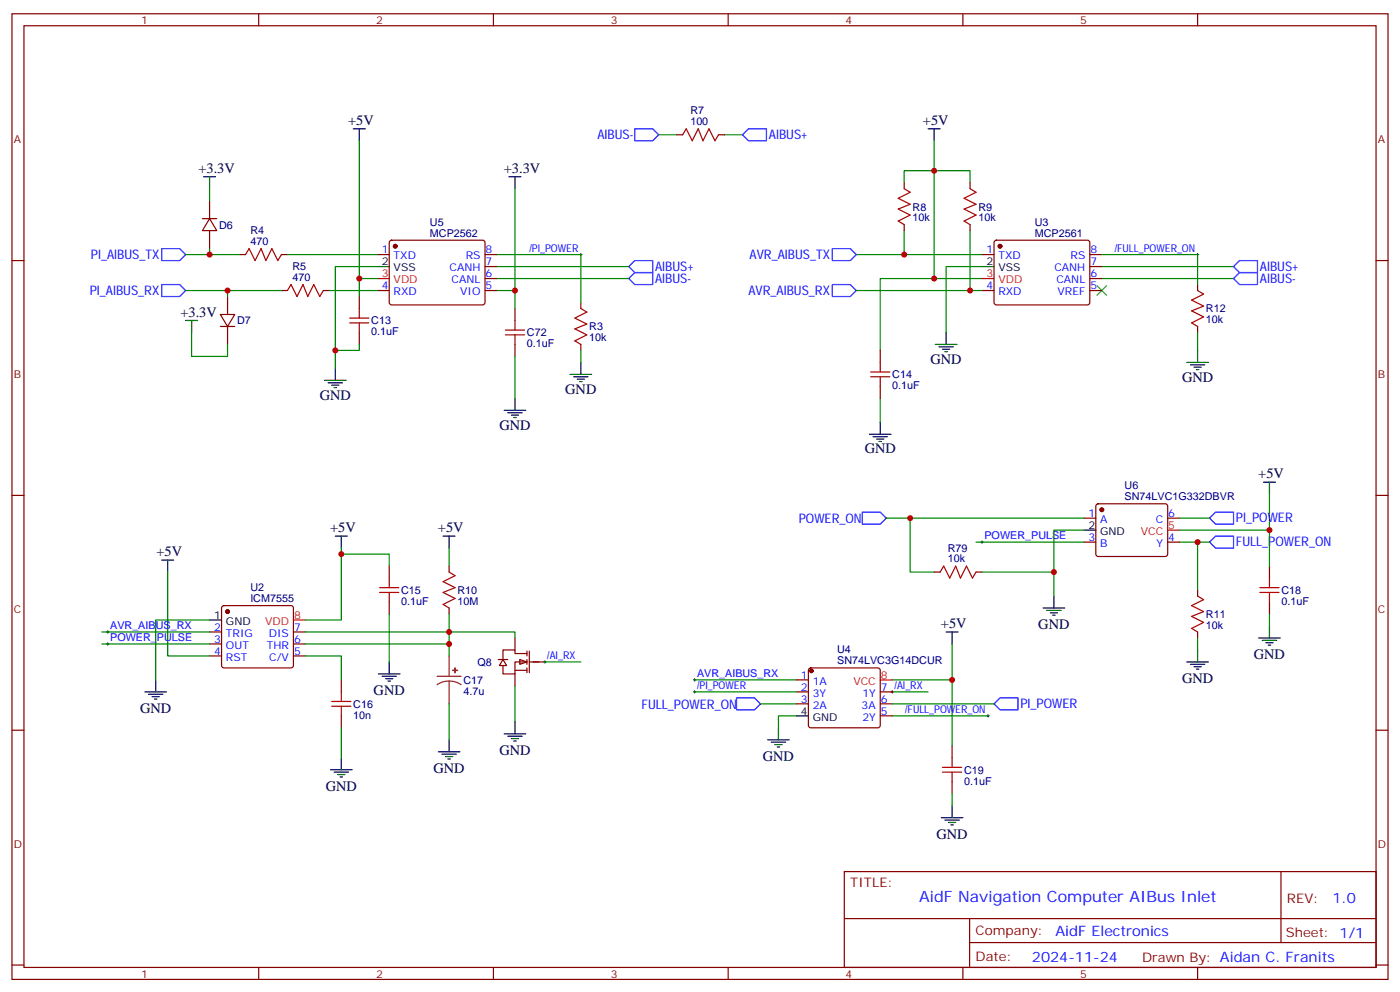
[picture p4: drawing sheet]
<svg xmlns="http://www.w3.org/2000/svg" width="412mm" height="292mm" viewBox="0 0 412 292" stroke-linecap="round" stroke-linejoin="round" font-family="sans-serif">
<g fill="none" stroke="#870000" stroke-width=".35">
<path d="M3.5 4.1h405.4v284.3h-405.4zM7.1 7.6h398.2v277.3h-398.2zM76.2 4.1v3.5M145.3 4.1v3.5M214.5 4.1v3.5M283.6 4.1v3.5M352.8 4.1v3.5M61.7 59.1v5.3M266.3 53.8v1.8M285.8 53.8v1.8M3.5 76.7h3.6M59.6 64.4h4.3"/>
<path d="M61.7 64.4l2.2 3.5h-4.3zM61.7 67.9v5.3M70.6 75h1.7M82.9 75h1.8M111.1 75h3.6M114.9 70.9l.5-.2 27 .1 .5 .6-.1 18-.6 .4-27.1-.1-.4-.6v-17.7zM142.9 75h3.5M142.9 78.5h3.5M266.3 66.1v1.8M285.8 66.1v1.8M289.3 75h3.5M293 70.9l.5-.2 27.1 .1 .4 .6v18l-.7 .4-27.1-.1-.4-.6v-17.7z"/>
<path d="M321 75h3.6M321 78.5h3.6M405.3 76.7h3.6M64.9 92.6h4.2l-2.1 3.5zM64.9 96.1h4.2M67 87.3v5.3M67 96.1v5.3M82.9 85.5h1.8M95.2 85.5h1.8M105.8 87.3v3.5M105.8 97.9v3.5M111.1 85.5h3.6"/>
<path d="M142.9 85.5h3.5M142.9 82h3.5M171.1 89.1v1.7M289.3 85.5h3.5M321 85.5h3.6M321 82h3.6M352.8 83.8v1.7M352.8 96.1v1.8M171.1 101.4v1.8M259.3 103.2v3.5M259.3 113.8v3.5M3.5 145.9h3.6"/>
<path d="M405.3 145.9h3.6M3.5 215h3.6M405.3 215h3.6M248.7 256.6h156.6v28.3h-156.6zM377.3 256.7v20.8M248.7 270.5h156.5M285.6 277.5h119.6M285.6 270.5v14.1M3.5 284.2h3.6M76.2 284.9v3.5M145.3 284.9v3.5M214.5 284.9v3.5"/>
<path d="M283.6 284.9v3.5M352.8 284.9v3.5M405.3 284.2h3.6"/>
</g>
<g fill="#870000" stroke="#870000" stroke-width=".35">
<circle cx="116.4" cy="72.5" r=".53"/>
<circle cx="294.6" cy="72.5" r=".53"/>
</g>
<g fill="none" stroke="#000" stroke-width=".35">
<path d="M104.1 37.9h3.5M105.8 37.9v3.6M273.4 37.9h3.5M275.2 37.9v3.6M60 52h3.5M61.7 52v3.6M111.1 78.5h3.6M289.3 78.5h3.5M54.7 94.4h3.5M56.4 94.4v3.5M278.7 97.9v3.5M95.6 112h6.4"/>
<path d="M96.7 112.7h4.2M97.7 113.4h2.1M98.4 114.1h.7M98.8 108.5v3.5M167.9 110.2h6.4M169 110.9h4.2M170 111.7h2.2M170.7 112.4h.7M171.1 106.7v3.5M275.5 101.4h6.4M276.6 102.1h4.2M277.6 102.8h2.2"/>
<path d="M278.3 103.5h.7M349.6 106.7h6.4M350.7 107.4h4.2M351.7 108.1h2.1M352.4 108.8h.7M352.8 103.2v3.5M256.1 127.9h6.4M257.2 128.6h4.2M258.2 129.3h2.1M258.9 130h.7M259.3 124.4v3.5"/>
</g>
<path d="M111.1 82h3.6M289.3 82h3.5" fill="none" stroke="#f00" stroke-width=".35"/>
<path d="M47.6 73.2h5.3l1.8 1.8-1.8 1.7h-5.3zM185.2 78.5l1.8-1.8h5.3v3.6h-5.3zM245.2 73.2h5.3l1.7 1.8-1.7 1.7h-5.3zM363.4 78.5l1.7-1.8h5.3v3.6h-5.3zM47.6 83.8h5.3l1.8 1.7-1.8 1.8h-5.3zM185.2 82l1.8-1.7h5.3v3.5h-5.3zM245.2 83.8h5.3l1.7 1.7-1.7 1.8h-5.3zM365.1 80.3h5.3v3.5h-5.3l-1.7-1.8z" fill="none" stroke="#00f" stroke-width=".35"/>
<g fill="none" stroke="#008700" stroke-width=".35">
<path d="M61.7 55.6v3.5M105.8 41.5v40.5h5.3M266.3 53.8v-3.5h19.5v3.5M275.2 41.5v40.5h14.1M54.7 75h7M61.7 73.2v1.8h8.9M84.7 75h26.4M111.1 78.5h-12.3v30M146.4 78.5h38.8M252.2 75h37.1M266.3 67.9v7.1M285.8 67.9v17.6"/>
<path d="M289.3 78.5h-10.6v19.4M324.6 78.5h38.8M54.7 85.5h28.2M56.4 97.9v7.1h10.6v-3.6M67 85.5v1.8M97 85.5h14.1M146.4 82h38.8M252.2 85.5h37.1M275.2 82h-15.9v21.2M324.6 82h38.8M259.3 117.3v7.1"/>
</g>
<g fill="none" stroke="#a10000" stroke-width=".35">
<path d="M266.3 55.6l1.8 1-3.5 1.8 3.5 1.7-3.5 1.5 3.5 1.7-3.5 1.8 1.7 1M285.8 55.6l1.7 1-3.5 1.8 3.5 1.7-3.5 1.5 3.5 1.7-3.5 1.8 1.8 1M72.3 75l1.1-1.8 1.7 3.5 1.8-3.5 1.4 3.5 1.8-3.5 1.7 3.5 1.1-1.7M84.7 85.5l1-1.7 1.8 3.5 1.8-3.5 1.4 3.5 1.7-3.5 1.8 3.5 1-1.8M103 95.1h5.7M103 93.7h5.7M105.8 90.8v2.9M105.8 95.1v2.8M171.1 90.8l1.8 1.1-3.6 1.8 3.6 1.7-3.6 1.4 3.6 1.8-3.6 1.8 1.8 1M352.8 85.5l1.7 1.1-3.5 1.8 3.5 1.7-3.5 1.4 3.5 1.8-3.5 1.8 1.8 1M256.5 110.9h5.6M256.5 109.5h5.6"/>
<path d="M259.3 106.7v2.8M259.3 110.9v2.9"/>
</g>
<path d="M323.1 84.1l2.9 2.9M326 84.1l-2.9 2.9" fill="none" stroke="#3c3" stroke-width=".35"/>
<g fill="#fff" stroke="#870000" stroke-width=".35">
<path d="M153.1 194.2l2.1 .7-2.1 .7z"/>
<path d="M148.2 194.2l1 1.8h-2.1z"/>
</g>
<g fill="none" stroke="#870000" stroke-width=".35">
<path d="M199.3 39.7h1.8M211.7 39.7h1.7M151.7 90.8v3.6M151.7 101.4v3.6M319.3 152.6h3.5M319.3 159.6h3.5M323 148.5l.5-.2h19.8l.5 .2 .2 .5-.1 14.4-.6 .5-20.1-.1-.4-.6v-14.2zM344 152.6h3.5M344 159.6h3.5M65.5 178.5l.5-.2h19.7l.5 .2 .2 .5v17l-.2 .5-.5 .2h-19.7l-.5-.3-.2-.4v-17zM114.7 166.7v3.5M114.7 177.3v3.5"/>
<path d="M132.3 166.7v1.8M132.3 179v1.8M275.2 168.5h1.7M287.5 168.5h1.8M352.8 173.7v1.8M373.9 166.7v3.5M373.9 177.3v3.5M61.7 186.1h3.6M61.7 189.6h3.6M61.7 193.1h3.6M86.4 186.1h3.6M86.4 189.6h3.6"/>
<path d="M86.4 193.1h3.6M146.8 194.2h2.8M151.7 197.4h3.5M151.7 187.9v3.5M151.7 198.4v3.6M155.2 192.4h-3.5v-1h-3.5v2.8M155.2 194.9h-3.5v3.5h-3.5v-2.4M155.2 191.7v1.4M155.2 194.2v1.4M155.2 196.7v1.4M155.9 191.7v6.4M155.9 194.9h4.6"/>
<path d="M238.4 196.9l.4-.2h19.8l.5 .2 .2 .5v16.2l-.2 .5-.5 .2h-19.8l-.5-.2-.2-.5v-16.2zM352.8 186.1v1.8M100.5 200.2v3.5M100.5 210.8v3.5M234.6 200.2h3.5M234.6 203.7h3.5M234.6 207.3h3.5M259.3 203.7h3.5M259.3 207.3h3.5M259.3 210.8h3.5M280.5 219.6v3.5M280.5 230.2v3.5"/>
</g>
<g fill="none" stroke="#008700" stroke-width=".35">
<path d="M194 39.7h5.3M213.4 39.7h5.3M151.7 55.6v29.9h-5.3M146.4 75h24.7v14.1M324.6 75h28.2v8.8M105.8 82v5.3M151.7 85.5v5.3M352.8 97.9v5.3M105.8 101.4v1.8h-7M151.7 105v12.3M171.1 103.2v3.5M261.1 152.6h58.2"/>
<path d="M268.1 152.6v15.9h7.1M287.5 159.6h31.8M319.3 156.1h-8.9v19.4M347.5 159.6h8.8M347.5 152.6h8.8M352.8 159.6v14.1M373.9 145.5v10.6h-26.4M373.9 156.1v10.6M49.4 168.5v24.6h12.3M100.5 161.4v21.2h-10.5M100.5 163.2h14.2v3.5M132.3 161.4v5.3"/>
<path d="M289.3 168.5h21.1M30 186.1h31.7M30 189.6h31.7M61.7 182.6h-15.8v17.6M90 186.1h61.7v1.8M90 193.1h10.5v7.1M90 189.6h42.3M114.7 180.8v14.1M132.3 180.8v12.3M160.5 194.9h10.6M280.5 189.6v10.6M352.8 187.9v3.5"/>
<path d="M373.9 180.8v3.5M100.5 214.3v8.8M132.3 207.3v10.5M151.7 202v10.5M204.6 203.7h30M204.6 200.2h30M224 207.3h10.6M234.6 210.8h-5.3v3.5M262.8 200.2h17.7v19.4M262.8 203.7h10.6M262.8 207.3h30M262.8 210.8h28.2"/>
<path d="M280.5 233.7v3.5"/>
</g>
<g fill="none" stroke="#000" stroke-width=".35">
<path d="M149.9 52h3.6M151.7 52v3.6M151.7 117.3v3.5M148.5 120.8h6.4M149.6 121.5h4.2M150.6 122.2h2.2M151.3 122.9h.7M98.8 157.9h3.5M100.5 157.9v3.5M130.5 157.9h3.6M132.3 157.9v3.5M319.3 156.1h3.5"/>
<path d="M372.2 142h3.5M373.9 142v3.5M47.6 164.9h3.6M49.4 164.9v3.6M307.3 179h6.3M308.3 179.7h4.3M310.4 175.5v3.5M61.7 182.6h3.6M111.5 198.4h6.3M112.5 199.1h4.3M113.6 199.8h2.1M114.7 194.9v3.5"/>
<path d="M278.7 186.1h3.5M280.5 186.1v3.5M309.4 180.4h2.1M310.1 181.2h.7M349.6 194.9h6.4M350.7 195.6h4.2M351.7 196.3h2.1M352.4 197h.7M352.8 191.4v3.5M370.8 187.9h6.3M371.8 188.6h4.3M372.9 189.3h2.1"/>
<path d="M373.6 190h.7M373.9 184.3v3.6M42.7 203.7h6.3M43.7 204.4h4.3M44.8 205.1h2.1M45.5 205.8h.7M45.9 200.2v3.5M114.3 200.6h.7M132.3 217.8v3.6M148.5 216.1h6.4M149.6 216.8h4.2M150.6 217.5h2.2"/>
<path d="M151.3 218.2h.7M151.7 212.5v3.6M226.1 217.8h6.4M227.2 218.5h4.2M228.2 219.3h2.2M229 220h.7M229.3 214.3v3.5M234.6 210.8h3.5M97.4 226.7h6.3M98.4 227.4h4.3M99.5 228.1h2.1M100.2 228.8h.7"/>
<path d="M100.5 223.1v3.6M129.1 221.4h6.4M130.2 222.1h4.2M131.2 222.8h2.1M131.9 223.5h.7M280.5 237.2v3.6M277.3 240.8h6.3M278.3 241.5h4.3M279.4 242.2h2.1M280.1 242.9h.7"/>
</g>
<g fill="none" stroke="#000" stroke-width=".29">
<path d="M170.7 75h.7M171.1 74.6v.7M352.4 75h.7M352.8 74.6v.7M288.9 159.6h.7M289.3 159.3v.7M31.4 186.1h.7M31.4 189.6h.7M31.7 185.7v.7M31.7 189.3v.7M160.2 194.9h.7M160.5 194.6v.7"/>
<path d="M204.6 199.8v.8M204.3 203.7h.7M204.3 200.2h.7M204.6 203.4v.7M262.5 203.7h.7M262.8 203.4v.7M290.7 210.8h.7M291 210.4v.7"/>
</g>
<g fill="#870000" stroke="#870000" stroke-width=".35">
<circle cx="67" cy="180.1" r=".53"/>
<circle cx="324.6" cy="150.1" r=".53"/>
<circle cx="239" cy="197.6" r=".53"/>
</g>
<path d="M344 156.1h3.5M86.4 182.6h3.6M259.3 200.2h3.5" fill="none" stroke="#f00" stroke-width=".35"/>
<g fill="none" stroke="#a10000" stroke-width=".35">
<path d="M201.1 39.7l1-1.8 1.8 3.6 1.8-3.6 1.4 3.6 1.7-3.6 1.8 3.6 1.1-1.8M148.9 98.6h5.6M148.9 97.2h5.6M151.7 94.4v2.8M151.7 98.6v2.8M111.8 174.4h5.7M111.8 173h5.7M114.7 170.2v2.8M114.7 174.4v2.9M132.3 168.5l1.8 1-3.6 1.8 3.6 1.7-3.6 1.4 3.6 1.8-3.6 1.8 1.8 1M276.9 168.5l1.1-1.8 1.8 3.5 1.7-3.5 1.4 3.5 1.8-3.5 1.8 3.5 1-1.7M352.8 175.5l1.7 1.1-3.5 1.7 3.5 1.8-3.5 1.4 3.5 1.8-3.5 1.7 1.8 1.1"/>
<path d="M371.1 174.4h5.7M371.1 173h5.7M373.9 170.2v2.8M373.9 174.4v2.9M97.7 208h5.7M97.7 206.6h5.7M100.5 203.7v2.9M100.5 208v2.8M277.6 227.4h5.7M277.6 226h5.7M280.5 223.1v2.9M280.5 227.4v2.8"/>
</g>
<path d="M128.8 199.1h7M132.3 193.1v6M132.3 200.6l-1.9 .2-1.6 .8M132.3 200.6l1.8 .2 1.7 .8M132.3 200.6v6.7" fill="none" stroke="#8c2424" stroke-width=".35"/>
<g fill="#8c2424" stroke="#8c2424" stroke-width=".35">
<path d="M133.3 197.4h1.5z"/>
<path d="M134 196.7l.1 1.4z"/>
</g>
<path d="M187 37.9h5.3l1.7 1.8-1.7 1.8h-5.3zM218.7 39.7l1.8-1.8h5.3v3.6h-5.3zM254 150.8h5.3l1.8 1.8-1.8 1.7h-5.3zM356.3 159.6l1.8-1.7h5.3v3.5h-5.3zM358.1 150.8h5.3v3.5h-5.3l-1.8-1.7zM217 205.5h5.2l1.8 1.8-1.8 1.7h-5.2zM292.8 207.3l1.8-1.8h5.3v3.5h-5.3z" fill="none" stroke="#00f" stroke-width=".35"/>
<g fill="#c00">
<circle cx="61.7" cy="75" r=".88"/>
<circle cx="67" cy="85.5" r=".88"/>
<circle cx="266.3" cy="75" r=".88"/>
<circle cx="275.2" cy="50.3" r=".88"/>
<circle cx="275.2" cy="82" r=".88"/>
<circle cx="285.8" cy="85.5" r=".88"/>
<circle cx="100.5" cy="163.2" r=".88"/>
<circle cx="132.3" cy="186.1" r=".88"/>
<circle cx="132.3" cy="189.6" r=".88"/>
<circle cx="280.5" cy="200.2" r=".88"/>
<circle cx="373.9" cy="156.1" r=".88"/>
<circle cx="352.8" cy="159.6" r=".88"/>
<circle cx="151.7" cy="85.5" r=".88"/>
<circle cx="105.8" cy="82" r=".88"/>
<circle cx="98.8" cy="103.2" r=".88"/>
<circle cx="310.4" cy="168.5" r=".88"/>
<circle cx="268.1" cy="152.6" r=".88"/>
</g>
<text font-size="4.6" fill="#00f" x="270.8" y="265.7">AidF Navigation Computer AIBus Inlet</text>
<g font-size="4.2">
<text x="102.5" y="36.8">+5V</text>
<text x="271.9" y="36.8">+5V</text>
<text x="58.4" y="50.9">+3.3V</text>
<text x="148.4" y="50.9">+3.3V</text>
<text x="53.2" y="93.3">+3.3V</text>
<text x="274.1" y="107.1">GND</text>
<text x="348.2" y="112.4">GND</text>
<text x="94.2" y="117.7">GND</text>
<text x="166.5" y="115.9">GND</text>
<text x="147.1" y="126.5">GND</text>
<text x="254.7" y="133.5">GND</text>
<text x="370.7" y="140.9">+5V</text>
<text x="97.3" y="156.8">+5V</text>
<text x="129" y="156.8">+5V</text>
<text x="46.1" y="163.8">+5V</text>
<text x="277.2" y="185">+5V</text>
<text x="305.9" y="185.2">GND</text>
<text x="369.4" y="194">GND</text>
<text x="348.2" y="201.1">GND</text>
<text x="41.3" y="209.9">GND</text>
<text x="110.1" y="204.6">GND</text>
<text x="127.7" y="227.5">GND</text>
<text x="147.1" y="222.2">GND</text>
<text x="224.7" y="224">GND</text>
<text x="96" y="232.8">GND</text>
<text x="275.9" y="246.9">GND</text>
</g>
<g font-size="4.2" fill="#00f">
<text x="392.5" y="265.9">1.0</text>
<text x="310.9" y="275.5">AidF Electronics</text>
<text x="304" y="283.3">2024-11-24</text>
</g>
<g font-size="3.9" fill="#00f">
<text x="176" y="41">AIBUS-</text>
<text x="226.5" y="41.1">AIBUS+</text>
<text x="26.8" y="76.3">PI_AIBUS_TX</text>
<text x="220.8" y="76.3">AVR_AIBUS_TX</text>
<text x="193" y="79.9">AIBUS+</text>
<text x="193" y="83.3">AIBUS-</text>
<text x="371.1" y="83.3">AIBUS-</text>
<text x="371.1" y="79.9">AIBUS+</text>
<text x="26.4" y="86.9">PI_AIBUS_RX</text>
<text x="220.5" y="86.9">AVR_AIBUS_RX</text>
<text x="235.3" y="153.9">POWER_ON</text>
<text x="364.1" y="153.7">PI_POWER</text>
<text x="364.1" y="160.9">FULL_POWER_ON</text>
<text x="189" y="208.6">FULL_POWER_ON</text>
<text x="300.6" y="208.4">PI_POWER</text>
</g>
<g font-size="3.9" fill="#800">
<text x="250.5" y="261.2">TITLE:</text>
<text x="379.1" y="265.9">REV:</text>
<text x="287.4" y="275.4">Company:</text>
<text x="378.7" y="276">Sheet: 1/1</text>
<text x="287.4" y="283.1">Date:</text>
<text x="336.4" y="283.2">Drawn By: Aidan C. Franits</text>
</g>
<g font-size="3.2" fill="#800">
<text x="41.6" y="7.1">1</text>
<text x="110.8" y="7.1">2</text>
<text x="179.9" y="7.1">3</text>
<text x="249.1" y="7.1">4</text>
<text x="318.2" y="7.1">5</text>
<text x="4.1" y="42.2">A</text>
<text x="405.9" y="42.2">A</text>
<text x="4.1" y="111.3">B</text>
<text x="405.9" y="111.3">B</text>
<text x="4.1" y="180.4">C</text>
<text x="405.9" y="180.4">C</text>
<text x="4.1" y="249.6">D</text>
<text x="405.9" y="249.6">D</text>
<text x="41.6" y="287.9">1</text>
<text x="110.8" y="287.9">2</text>
<text x="179.9" y="287.9">3</text>
<text x="249.1" y="287.9">4</text>
<text x="318.2" y="287.9">5</text>
</g>
<g font-size="3.2" fill="#000080">
<text x="203.4" y="33.6">R7</text>
<text x="203.4" y="36.9">100</text>
<text x="268.8" y="65.2">10k</text>
<text x="268.8" y="62">R8</text>
<text x="288.2" y="65.2">10k</text>
<text x="288.2" y="62">R9</text>
<text x="64.6" y="67.3">D6</text>
<text x="73.8" y="68.9">R4</text>
<text x="126.7" y="69.7">MCP2562</text>
<text x="126.7" y="66.5">U5</text>
<text x="304.8" y="69.7">MCP2561</text>
<text x="304.8" y="66.5">U3</text>
<text x="73.8" y="72.1">470</text>
<text x="86.1" y="82.7">470</text>
<text x="86.1" y="79.5">R5</text>
<text x="69.8" y="95.5">D7</text>
<text x="109.4" y="95.5">C13</text>
<text x="355.2" y="95.2">10k</text>
<text x="355.2" y="92">R12</text>
<text x="109.4" y="98.7">0.1uF</text>
<text x="155.2" y="99">C72</text>
<text x="173.6" y="100.5">10k</text>
<text x="173.6" y="97.2">R3</text>
<text x="155.2" y="102.3">0.1uF</text>
<text x="262.8" y="111.4">C14</text>
<text x="262.8" y="114.6">0.1uF</text>
<text x="331.3" y="144">U6</text>
<text x="331.3" y="147.3">SN74LVC1G332DBVR</text>
<text x="279.2" y="165.6">10k</text>
<text x="279.2" y="162.4">R79</text>
<text x="73.7" y="174">U2</text>
<text x="73.7" y="177.3">ICM7555</text>
<text x="118.2" y="178.1">0.1uF</text>
<text x="118.2" y="174.9">C15</text>
<text x="134.8" y="178.1">10M</text>
<text x="134.8" y="174.9">R10</text>
<text x="377.5" y="178.1">0.1uF</text>
<text x="377.5" y="174.9">C18</text>
<text x="355.2" y="185.2">10k</text>
<text x="355.2" y="181.9">R11</text>
<text x="140.7" y="196">Q8</text>
<text x="246.6" y="195.4">SN74LVC3G14DCUR</text>
<text x="246.6" y="192.1">U4</text>
<text x="136.5" y="201.4">C17</text>
<text x="104.1" y="208.4">C16</text>
<text x="136.5" y="204.6">4.7u</text>
<text x="104.1" y="211.6">10n</text>
<text x="284" y="227.8">C19</text>
<text x="284" y="231">0.1uF</text>
</g>
<g font-size="3.2" fill="#00f">
<text x="112.5" y="74.6">1</text>
<text x="116" y="76.4">TXD</text>
<text x="137.2" y="76.4">RS</text>
<text x="143.1" y="74.6">8</text>
<text x="155.9" y="74.1">/PI_POWER</text>
<text x="290.6" y="74.6">1</text>
<text x="294.1" y="76.4">TXD</text>
<text x="315.3" y="76.4">RS</text>
<text x="321.2" y="74.6">8</text>
<text x="328.4" y="74.1">/FULL_POWER_ON</text>
<text x="132.4" y="79.9">CANH</text>
<text x="133" y="83.4">CANL</text>
<text x="143.1" y="81.7">6</text>
<text x="143.1" y="78.1">7</text>
<text x="310.6" y="79.9">CANH</text>
<text x="311.2" y="83.4">CANL</text>
<text x="321.2" y="81.7">6</text>
<text x="321.2" y="78.1">7</text>
<text x="112.5" y="85.2">4</text>
<text x="116" y="87">RXD</text>
<text x="135.6" y="87">VIO</text>
<text x="143.1" y="85.2">5</text>
<text x="290.6" y="85.2">4</text>
<text x="294.1" y="87">RXD</text>
<text x="311.5" y="87">VREF</text>
<text x="321.2" y="85.2">5</text>
<text x="320.6" y="152.2">1</text>
<text x="324.1" y="154">A</text>
<text x="340.4" y="154">C</text>
<text x="344.1" y="152.2">6</text>
<text x="290" y="158.7">POWER_PULSE</text>
<text x="320.6" y="159.3">3</text>
<text x="324.1" y="161">B</text>
<text x="340.7" y="161">Y</text>
<text x="344.1" y="159.3">4</text>
<text x="32.5" y="185.2">AVR_AIBUS_RX</text>
<text x="63.1" y="185.7">2</text>
<text x="86.6" y="185.7">7</text>
<text x="32.5" y="188.7">POWER_PULSE</text>
<text x="63.1" y="189.3">3</text>
<text x="66.6" y="187.5">TRIG</text>
<text x="66.6" y="191">OUT</text>
<text x="78.6" y="191">THR</text>
<text x="79.2" y="187.5">DIS</text>
<text x="86.6" y="189.3">6</text>
<text x="63.1" y="192.8">4</text>
<text x="66.6" y="194.6">RST</text>
<text x="79.3" y="194.6">C/V</text>
<text x="86.6" y="192.8">5</text>
<text x="161.2" y="194">/AI_RX</text>
<text x="205.3" y="199.3">AVR_AIBUS_RX</text>
<text x="205.3" y="202.8">/PI_POWER</text>
<text x="235.9" y="199.8">1</text>
<text x="235.9" y="203.4">2</text>
<text x="239.4" y="201.6">1A</text>
<text x="259.5" y="203.4">7 /AI_RX</text>
<text x="235.9" y="206.9">3</text>
<text x="239.4" y="205.1">3Y</text>
<text x="239.4" y="208.7">2A</text>
<text x="253.8" y="208.7">3A</text>
<text x="254" y="205.1">1Y</text>
<text x="259.5" y="206.9">6</text>
<text x="266.6" y="209.9">/FULL_POWER_ON</text>
<text x="254" y="212.2">2Y</text>
<text x="259.5" y="210.4">5</text>
</g>
<g font-size="3.2">
<text x="112.5" y="78.1">2</text>
<text x="116" y="79.9">VSS</text>
<text x="290.6" y="78.1">2</text>
<text x="294.1" y="79.9">VSS</text>
<text x="320.6" y="155.8">2</text>
<text x="324.1" y="157.5">GND</text>
<text x="63.1" y="182.2">1</text>
<text x="66.6" y="184">GND</text>
<text x="235.9" y="210.4">4</text>
<text x="239.4" y="212.2">GND</text>
</g>
<g font-size="3.2" fill="#f00">
<text x="112.5" y="81.7">3</text>
<text x="116" y="83.4">VDD</text>
<text x="290.6" y="81.7">3</text>
<text x="294.1" y="83.4">VDD</text>
<text x="344.1" y="155.8">5</text>
<text x="336.1" y="157.5">VCC</text>
<text x="78.1" y="184">VDD</text>
<text x="86.6" y="182.2">8</text>
<text x="251.4" y="201.6">VCC</text>
<text x="259.5" y="199.8">8</text>
</g>
</svg>
